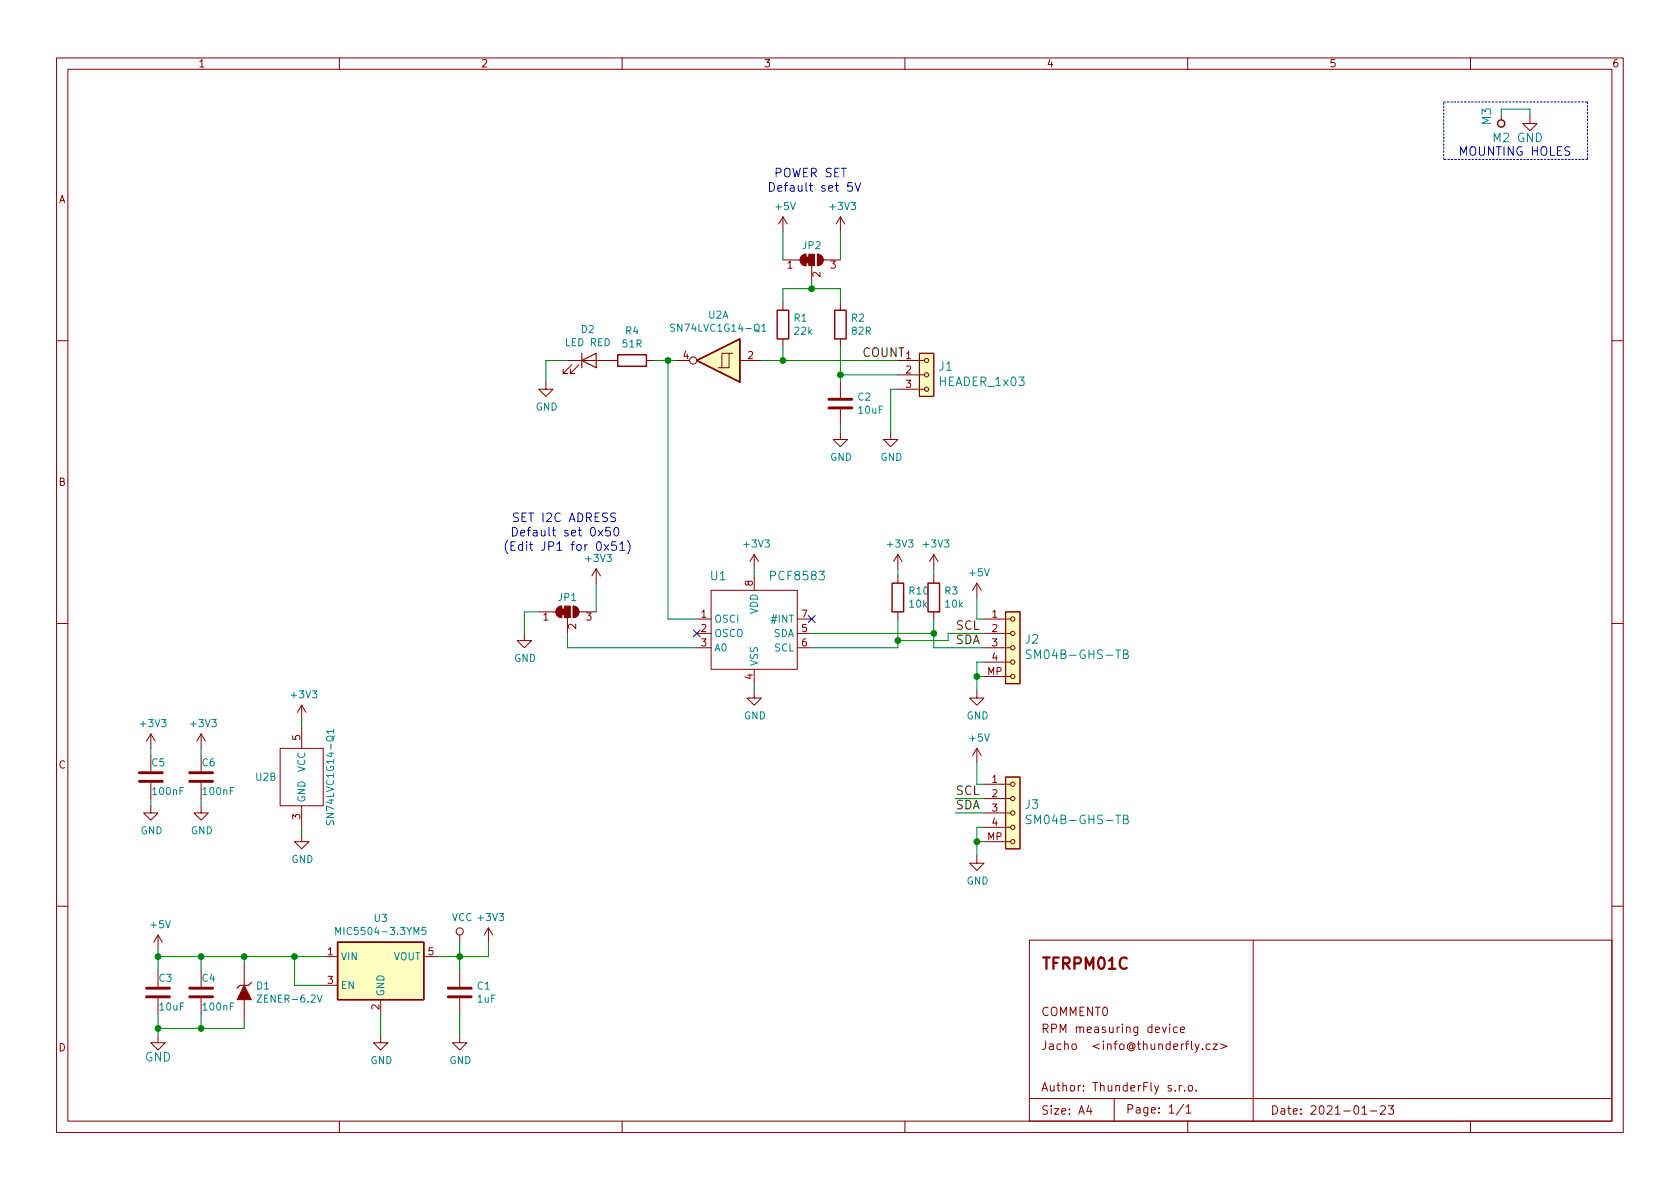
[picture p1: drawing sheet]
<svg xmlns="http://www.w3.org/2000/svg" width="297mm" height="210mm" viewBox="0 0 297 210" stroke-linecap="round" stroke-linejoin="round" font-family="sans-serif">
<g fill="none" stroke="#840000" stroke-width=".18">
<path d="M10 10.2h277v190.1h-277zM12 12.2h273v186.1h-273zM60 10.2v2M110 10.2v2M160 10.2v2M210 10.2v2M260 10.2v2M138.4 38.3v2.6M138.4 38.3l-.7 1.3M138.4 38.3l.8 1.3M148.6 38.3l-.8 1.3M148.6 38.3v2.6"/>
<path d="M148.6 38.3l.8 1.3M265.4 20.6v.6M270.5 20.6v1.2h1.3l-1.3 1.3-1.3-1.3h1.3M138.4 46h3.1M138.4 53.6v1.3M138.4 59.9v1.3M141.8 45.3l.7-.3v2a1.02 1.02 0 0 1-.9-.6 1.02 1.02 0 0 1 .2-1.1zM143.5 47v2.8M144.5 45a1.02 1.02 0 0 1 1 1 1.02 1.02 0 0 1-1 1zM145.5 46h3.1M148.6 53.6v1.3M148.6 59.9v1.3"/>
<path d="M10 60.2h2M96.5 67.6v1.2h1.3l-1.3 1.3-1.3-1.3h1.3M100.3 63.7h8.9M101.1 64.5l-1.5 1.5h.7h-.7v-.7M102.4 64.5l-1.6 1.5h.8h-.8v-.7M114.3 63.7h1.3M119.4 63.7h2.5M128.9 62.5v2.5h-1.3M129.5 62.5h-1.9v2.5h-.6M130.8 63.7h3.8M148.6 76.4v1.3h1.3l-1.3 1.3-1.3-1.3h1.3M148.6 67.6v2.8"/>
<path d="M148.6 72.4v2.8M157.5 76.4v1.3h1.2l-1.2 1.3-1.3-1.3h1.3M158.7 63.7h4.7M158.7 68.8h4.7M158.7 66.3h4.7M162.6 62.5h2.5v7.6h-2.5zM285 60.2h2M133.3 98l-.7 1.3M133.3 98v2.6M133.3 98l.8 1.3M158.7 98v2.6M158.7 98l-.7 1.3"/>
<path d="M158.7 98l.8 1.3M165.1 98l-.8 1.3M165.1 98v2.6M165.1 98l.8 1.3M10 110.2h2M92.7 112v1.3h1.3l-1.3 1.2-1.3-1.2h1.3M95.2 108.2h3.1M98.6 107.5l.7-.3v2a1.02 1.02 0 0 1-.9-.6 1.02 1.02 0 0 1 .2-1.1zM100.3 109.2v2.8M101.3 107.2a1.02 1.02 0 0 1 1.1 1 1.02 1.02 0 0 1-1.1 1zM102.4 108.2h3M105.4 100.6l-.8 1.2"/>
<path d="M105.4 100.6v2.5M105.4 100.6l.8 1.2M123.2 114.5h2.5M123.2 112h2.5M123.2 109.5h2.5M125.7 104.4h15.3v14h-15.3zM133.3 101.8v2.6M133.3 118.4v2.5M141 114.5h2.5M141 112h2.5M141 109.5h2.5M158.7 101.8v1.3"/>
<path d="M158.7 108.2v1.3M165.1 101.8v1.3M165.1 108.2v1.3M172.7 103.1v2.6M172.7 103.1l-.7 1.3M172.7 103.1l.8 1.3M174 119.6h4.7M174 117.1h4.7M174 114.5h4.7M174 112h4.7M174 109.5h4.7M177.8 108.2h2.5v12.7h-2.5z"/>
<path d="M285 110.2h2M26.7 129.8l-.8 1.3M26.7 129.8v2.5M26.7 133.6v2.8M26.7 138.4v2.8M26.7 129.8l.7 1.3M35.6 129.8v2.5M35.6 133.6v2.8M35.6 138.4v2.8M35.6 129.8l-.8 1.3M35.6 129.8l.7 1.3M49.5 132.3h7.6v10.2h-7.6z"/>
<path d="M53.3 124.7v2.5M53.3 128.5v3.8M53.3 124.7l-.7 1.3M53.3 124.7l.8 1.3M133.3 122.2v1.2h1.3l-1.3 1.3-1.2-1.3h1.2M172.7 122.2v1.2h1.3l-1.3 1.3-1.3-1.3h1.3M172.7 132.3l-.7 1.3M172.7 132.3v2.6M172.7 132.3l.8 1.3M174 138.7h4.7M177.8 137.4h2.5v12.7h-2.5zM26.7 142.5v1.3h1.2l-1.2 1.2-1.3-1.2h1.3"/>
<path d="M35.6 142.5v1.3h1.2l-1.2 1.2-1.3-1.2h1.3M53.3 147.6v1.2h1.3l-1.3 1.3-1.2-1.3h1.2M53.3 142.5v3.8M172.7 151.4v1.2h1.3l-1.3 1.3-1.3-1.3h1.3M174 148.8h4.7M174 146.3h4.7M174 143.8h4.7M174 141.2h4.7M10 160.2h2M27.9 165.3l-.7 1.3M27.9 165.3v2.6M27.9 171.7v2.8"/>
<path d="M27.9 176.5v2.8M27.9 165.3l.8 1.3M35.6 171.7v2.8M35.6 176.5v2.8M43.2 170.4v3.8M43.2 176.8v3.8M57.1 169.2h2.6M57.1 174.2h2.6M67.3 176.8v2.5M74.9 169.2h2.6M81.3 165.3v1.3M81.3 171.7v2.8"/>
<path d="M81.3 176.5v2.8M86.4 164.1l-.8 1.2M86.4 164.1v2.5M86.4 164.1l.7 1.2M182 166.3h103v32h-103zM221.6 166.3v32M285 160.2h2M27.9 183.1v1.3h1.3l-1.3 1.3-1.2-1.3h1.2M60 198.3v2M67.3 183.1v1.3h1.3l-1.3 1.3-1.3-1.3h1.3M81.3 183.1v1.3h1.2l-1.2 1.3-1.3-1.3h1.3M110 198.3v2"/>
<path d="M160 198.3v2M182 194.3h103M192.5 195.5l-.4 1h1M192.9 196v1M197 194.3v4M206.8 181.1v.1M206.8 181.6v1M207.8 192.8v.1M208.2 181.7l-.5-.1-.2 .3v.4l.1 .2h.6M208.5 191.9v1M208.7 182.1l.8-.1-.1-.3-.4-.1-.3 .2 .1 .7h.6M208.9 191.9l-.3 .1-.1 .2"/>
<path d="M209.3 195.3l-1.3 1.9M209.4 192.8v.1M209.7 195.8l.4-.5v1.5M209.7 196.8h.9M210 198.3v2M210.2 192l.4-.1 .3 .3v.4l-.3 .3h-.4l-.1-.3v-.4zM211.3 184.6l.4 1M211.5 192.8v.1M212 184.6l-.5 1.4-.2 .1M212.6 185.5v.1M214 184.7l-.5-.1-.3 .3v.4l.2 .2h.6M214.5 184.6h.7l-.7 1h.7"/>
<path d="M215.8 184.6l1.2 .4-1.2 .5M240.8 197h.9M242.3 196.5h1.2M244.1 195.7l.6-.2 .2 .2 .1 .3-1 1h1M245.5 195.5h.9l-.5 .6 .4 .1v.7l-.2 .1h-.4l-.2-.1M260 198.3v2"/>
<circle cx="122.6" cy="63.7" r=".63"/>
<circle cx="163.8" cy="66.3" r=".38"/>
<circle cx="163.8" cy="68.8" r=".38"/>
<circle cx="163.8" cy="63.7" r=".38"/>
<circle cx="179.1" cy="117.1" r=".38"/>
<circle cx="179.1" cy="109.5" r=".38"/>
<circle cx="179.1" cy="119.6" r=".38"/>
<circle cx="179.1" cy="114.5" r=".38"/>
<circle cx="179.1" cy="112" r=".38"/>
<circle cx="179.1" cy="138.7" r=".38"/>
<circle cx="179.1" cy="141.2" r=".38"/>
<circle cx="179.1" cy="148.8" r=".38"/>
<circle cx="179.1" cy="146.3" r=".38"/>
<circle cx="179.1" cy="143.8" r=".38"/>
<circle cx="81.3" cy="164.7" r=".63"/>
</g>
<path d="M146.6 72.1h4M146.6 70.6h4M24.6 138.2h4.1M24.6 136.6h4.1M33.5 138.2h4.1M33.5 136.6h4.1M25.9 176.3h4.1M25.9 174.7h4.1M33.5 176.3h4.1M33.5 174.7h4.1M79.2 176.3h4.1M79.2 174.7h4.1" fill="none" stroke="#840000" stroke-width=".51"/>
<g fill="#ffffc2" stroke="#ffffc2" stroke-width=".18">
<path d="M177.8 108.2h2.5v12.7h-2.5z"/>
<path d="M123.2 63.7l7.6-3.8v7.7z"/>
<path d="M59.7 166.6h15.2v10.2h-15.2z"/>
<path d="M177.8 137.4h2.5v12.7h-2.5z"/>
<path d="M162.6 62.5h2.5v7.6h-2.5z"/>
</g>
<g fill="none" stroke="#008484" stroke-width=".18">
<path d="M119.3 57.4l-.5-.1-.2 .1v.4l.6 .2 .1 .3-.3 .3-.4-.1M134.7 57.7l.4-.4v1.3M134.7 58.6h.7M182.3 115l-.6-.1-.3 .3 .2 .4 .6 .3v.4l-.2 .2-.6-.1M198.6 115.7l.7-.1 .1-.2-.1-.4-.7-.1v1.6h.6l.3-.3a.4 .4 0 0 0-.4-.5M59 129.3h-1.3l.4 .4M59 129v.7M57.8 145.1l-.1 .5 .3 .2 .3-.1 .2-.5h.4l.1 .2-.1 .4M182.3 144.2l-.6-.1-.3 .3 .2 .4 .6 .3v.4l-.2 .2-.6-.1M198.6 144.9l.7-.1 .1-.2-.1-.4-.7-.1v1.6h.6l.3-.3a.4 .4 0 0 0-.4-.5M45.4 176h.9l-.9 1.2h.9M56.1 176l.4 1.2 .4-1.2"/>
<path d="M59.4 165.3v-1.3l.4 .9 .4-.9v1.3M75.3 164h-.6l-.1 .6 .2-.1h.4l.1 .2v.4l-.2 .2-.5-.2"/>
</g>
<g fill="none" stroke="#840000" stroke-width=".25">
<path d="M137.4 54.9h2v5h-2zM147.6 54.9h2v5h-2zM109.2 62.7h5.1v2.1h-5.1zM123.2 63.7l7.6-3.8v7.7zM157.7 103.1h2.1v5.1h-2.1zM164.1 103.1h2v5.1h-2zM59.7 166.6h15.2v10.2h-15.2z"/>
<circle cx="265.4" cy="21.8" r=".63"/>
</g>
<g fill="#840000" stroke="#840000" stroke-width=".18">
<path d="M98.6 107.5l.7-.3v2a1.02 1.02 0 0 1-.9-.6 1.02 1.02 0 0 1 .2-1.1z"/>
<path d="M101.3 107.2a1.02 1.02 0 0 1 1.1 1 1.02 1.02 0 0 1-1.1 1z"/>
<path d="M99.3 107.7h.5v1h-.5z"/>
<path d="M99.8 107.2h1v2h-1z"/>
<path d="M141.8 45.3l.7-.3v2a1.02 1.02 0 0 1-.9-.6 1.02 1.02 0 0 1 .2-1.1z"/>
<path d="M144.5 45a1.02 1.02 0 0 1 1 1 1.02 1.02 0 0 1-1 1z"/>
<path d="M142.5 45.5h.5v1h-.5z"/>
<path d="M143 45h1v2h-1z"/>
<path d="M43.2 174.2l1.2 2.6h-2.5z"/>
</g>
<path d="M102.9 63.7l2.5-1.2v2.5zM102.9 62.5v2.5M44.4 173.7l-.5 .5h-1.5l-.5 .5" fill="none" stroke="#840000" stroke-width=".2"/>
<g fill="none" stroke="#0000c2" stroke-width=".18">
<path d="M136.1 32.3a.77 .77 0 0 1 .8 .8 .77 .77 0 0 1-.8 .7zM137.5 33.3l.7-.1v-.3l-.5-.1-.2 .2 .1 .7h.6M91.7 90.8l-.6-.1-.2 .2v.4l.6 .3 .2 .3-.3 .3h-.6M105.8 93.8l.8 1M106.6 93.8l-.8 1M106.8 96.3l.8 1M107.6 96.3l-.8 1M107.9 93.3h-.7l-.1 .7 .2-.2 .5 .1 .2 .2-.1 .5-.2 .2-.6-.2M108.7 93.4l.2-.1a.83 .83 0 0 1 .6 .6 .83 .83 0 0 1-.3 .8l-.2 .1a.82 .82 0 0 1-.3-1.4zM108.9 95.8h-.7l-.1 .7 .3-.1h.5l.1 .3-.1 .5-.2 .1-.6-.1M109.6 96.2l.4-.4v1.5M109.6 97.3h.9"/>
<path d="M111 95.6a1.75 1.75 0 0 1 0 2.3"/>
</g>
<path d="M255.3 18h25.4M280.7 18v10.2M255.3 28.2v-10.2M280.7 28.2h-25.4" fill="none" stroke="#0000c2" stroke-width=".18" stroke-dasharray=".3 .3"/>
<g fill="none" stroke="#008400" stroke-width=".18">
<path d="M265.4 20.6v-1.3h5.1v1.3M138.4 53.6v-2.6h10.2v2.6M138.4 40.9v5.1M143.5 49.8v1.2M148.6 40.9v5.1M100.3 63.7h-3.8v3.9M115.6 63.7h3.8M118.1 63.7v45.8h5.1M134.6 63.7h24.1M138.4 61.2v2.5M148.6 61.2v6.4M148.6 75.2v1.2"/>
<path d="M148.6 66.3h10.1M158.7 68.8h-1.2v7.6M95.2 108.2h-2.5v3.8M100.3 112v2.5h22.9M105.4 103.1v5.1M133.3 100.6v1.2M143.5 112h21.6M158.7 109.5v5h-15.2M158.7 100.6v1.2M165.1 100.6v1.2M165.1 109.5v5h8.9M172.7 105.7v3.8h1.3"/>
<path d="M172.7 119.6h1.3M174 117.1h-1.3v5.1M174 112h-6.4v1.3h-8.9M26.7 132.3v1.3M35.6 132.3v1.3M53.3 127.2v1.3M133.3 120.9v1.3M172.7 134.9v3.8h1.3M26.7 141.2v1.3M35.6 141.2v1.3M53.3 146.3v1.3M168.9 141.2h5.1"/>
<path d="M168.9 143.8h5.1M172.7 148.8h1.3M174 146.3h-1.3v5.1M27.9 169.2h29.2M27.9 167.9v3.8M27.9 179.3v3.8M35.6 169.2v2.5M35.6 179.3v2.6M43.2 169.2v1.2M52.1 169.2v5h5M67.3 179.3v3.8M81.3 166.6v5.1"/>
<path d="M81.3 179.3v3.8M86.4 166.6v2.6h-8.9M43.2 180.6v1.3h-15.3"/>
</g>
<path d="M122.6 111.4l1.2 1.2M123.8 111.4l-1.2 1.2M142.9 108.9l1.2 1.2M144.1 108.9l-1.2 1.2" fill="none" stroke="#000084" stroke-width=".18"/>
<g fill="#008400" stroke="#008400" stroke-width=".18">
<circle cx="35.6" cy="169.2" r=".51"/>
<circle cx="27.9" cy="169.2" r=".51"/>
<circle cx="35.6" cy="181.9" r=".51"/>
<circle cx="27.9" cy="181.9" r=".51"/>
<circle cx="43.2" cy="169.2" r=".51"/>
<circle cx="81.3" cy="169.2" r=".51"/>
<circle cx="52.1" cy="169.2" r=".51"/>
<circle cx="165.1" cy="112" r=".51"/>
<circle cx="148.6" cy="66.3" r=".51"/>
<circle cx="138.4" cy="63.7" r=".51"/>
<circle cx="172.7" cy="119.6" r=".51"/>
<circle cx="158.8" cy="113.3" r=".51"/>
<circle cx="172.7" cy="148.8" r=".51"/>
<circle cx="118.1" cy="63.7" r=".51"/>
<circle cx="143.5" cy="51" r=".51"/>
</g>
<text font-size="2.8" fill="#840000" x="184" y="171.4">TFRPM01C</text>
<g font-size="2.1" fill="#008484">
<text x="263.7" y="22" transform="rotate(-90 263.7 22)">M3</text>
<text x="264" y="25.1">M2 GND</text>
<text x="166" y="65.6">J1</text>
<text x="166.2" y="68.3">HEADER_1x03</text>
<text x="125.6" y="102.6">U1</text>
<text x="136.5" y="102.6">PCF8583</text>
<text x="181.3" y="113.8">J2</text>
<text x="182.5" y="116.5">SM04B-GHS-TB</text>
<text x="181.3" y="143">J3</text>
<text x="182.5" y="145.7">SM04B-GHS-TB</text>
<text x="25.6" y="187.7">GND</text>
</g>
<g font-size="2.1" fill="#0000c2">
<text x="257.8" y="27.5">MOUNTING HOLES</text>
<text x="137.1" y="31.4">POWER SET</text>
<text x="138.4" y="33.9">Default set 5V</text>
<text x="90.2" y="94.9">Default set 0x50</text>
<text x="91.8" y="92.3">SET I2C ADRESS</text>
<text x="88.9" y="97.4">(Edit JP1 for 0x51)</text>
</g>
<g font-size="2.1">
<text x="152.4" y="63.1">COUNT</text>
<text x="168.9" y="113.9">SDA</text>
<text x="168.9" y="111.4">SCL</text>
<text x="168.9" y="140.6">SCL</text>
<text x="168.9" y="143.1">SDA</text>
</g>
<g font-size="2.1" fill="#840000">
<text x="184" y="179.7">COMMENT0</text>
<text x="184" y="182.7">RPM measuring device</text>
<text x="184" y="185.7">Jacho &lt;info@thunderfly.cz&gt;</text>
<text x="184" y="193">Author: ThunderFly s.r.o.</text>
<text x="184" y="197.1">Size: A4</text>
<text x="199" y="196.9">Page: 1/1</text>
<text x="224.6" y="197.1">Date: 2021-01-23</text>
</g>
<g font-size="1.8" fill="#840000">
<text x="35" y="11.9">1</text>
<text x="85" y="11.9">2</text>
<text x="135" y="11.9">3</text>
<text x="185" y="11.9">4</text>
<text x="235" y="11.9">5</text>
<text x="285" y="11.9">6</text>
<text x="10.3" y="35.9">A</text>
<text x="139.2" y="47.5">1</text>
<text x="146.8" y="47.5">3</text>
<text x="145" y="49" transform="rotate(-90 145 49)">2</text>
<text x="120.8" y="63.5">4</text>
<text x="132.2" y="63.5">2</text>
<text x="160.2" y="63.5">1</text>
<text x="160.2" y="66">2</text>
<text x="160.2" y="68.6">3</text>
<text x="10.3" y="85.9">B</text>
<text x="133.1" y="103.6" transform="rotate(-90 133.1 103.6)">8</text>
<text x="96" y="109.7">1</text>
<text x="101.9" y="111.2" transform="rotate(-90 101.9 111.2)">2</text>
<text x="103.6" y="109.7">3</text>
<text x="124" y="109.2">1</text>
<text x="124" y="111.8">2</text>
<text x="141.7" y="111.8">5</text>
<text x="141.7" y="109.2">7</text>
<text x="175.4" y="109.2">1</text>
<text x="175.4" y="111.8">2</text>
<text x="124" y="114.3">3</text>
<text x="141.7" y="114.3">6</text>
<text x="174.6" y="119.4">MP</text>
<text x="175.4" y="114.3">3</text>
<text x="175.4" y="116.8">4</text>
<text x="133.1" y="120.1" transform="rotate(-90 133.1 120.1)">4</text>
<text x="53.1" y="130.9" transform="rotate(-90 53.1 130.9)">5</text>
<text x="10.3" y="135.9">C</text>
<text x="175.4" y="138.4">1</text>
<text x="175.4" y="141">2</text>
<text x="175.4" y="143.5">3</text>
<text x="53.1" y="144.9" transform="rotate(-90 53.1 144.9)">3</text>
<text x="174.6" y="148.6">MP</text>
<text x="175.4" y="146">4</text>
<text x="57.9" y="168.9">1</text>
<text x="57.9" y="174">3</text>
<text x="75.7" y="168.9">5</text>
<text x="67.1" y="178.5" transform="rotate(-90 67.1 178.5)">2</text>
<text x="10.3" y="185.9">D</text>
</g>
<g font-size="1.8" fill="#008484">
<text x="137.2" y="37.1">+5V</text>
<text x="146.9" y="37.1">+3V3</text>
<text x="141.9" y="44">JP2</text>
<text x="102.8" y="58.9">D2</text>
<text x="110.6" y="59.1">R4</text>
<text x="119.4" y="58.6">SN74LVC1G14-Q1</text>
<text x="125.2" y="56.3">U2A</text>
<text x="140.4" y="56.9">R1</text>
<text x="140.5" y="59.2">22k</text>
<text x="150.6" y="56.9">R2</text>
<text x="150.7" y="59.2">82R</text>
<text x="100" y="61.2">LED RED</text>
<text x="110.1" y="61.4">51R</text>
<text x="151.7" y="70.8">C2</text>
<text x="94.7" y="72.6">GND</text>
<text x="151.9" y="73.1">10uF</text>
<text x="146.8" y="81.5">GND</text>
<text x="155.6" y="81.5">GND</text>
<text x="103.7" y="99.4">+3V3</text>
<text x="131.6" y="96.8">+3V3</text>
<text x="157" y="96.8">+3V3</text>
<text x="163.4" y="96.8">+3V3</text>
<text x="171.5" y="101.9">+5V</text>
<text x="98.8" y="106.3">JP1</text>
<text x="160.8" y="105.1">R10</text>
<text x="160.9" y="107.4">10k</text>
<text x="167.1" y="105.1">R3</text>
<text x="167.2" y="107.4">10k</text>
<text x="126.2" y="110.1">OSCI</text>
<text x="126.2" y="112.6">OSCO</text>
<text x="134" y="108.6" transform="rotate(-90 134 108.6)">VDD</text>
<text x="136.6" y="110.1">#INT</text>
<text x="136.7" y="112.6">SDA</text>
<text x="90.9" y="117">GND</text>
<text x="126.2" y="115.2">A0</text>
<text x="134" y="117.9" transform="rotate(-90 134 117.9)">VSS</text>
<text x="136.9" y="115.2">SCL</text>
<text x="51.6" y="123.5">+3V3</text>
<text x="25" y="128.6">+3V3</text>
<text x="33.9" y="128.6">+3V3</text>
<text x="131.5" y="127.2">GND</text>
<text x="170.9" y="127.2">GND</text>
<text x="171.5" y="131.1">+5V</text>
<text x="26.9" y="135.5">C5</text>
<text x="35.7" y="135.5">C6</text>
<text x="54" y="136.6" transform="rotate(-90 54 136.6)">VCC</text>
<text x="27.1" y="140.6">100nF</text>
<text x="36" y="140.6">100nF</text>
<text x="45.2" y="138">U2B</text>
<text x="54" y="142" transform="rotate(-90 54 142)">GND</text>
<text x="24.8" y="147.5">GND</text>
<text x="33.7" y="147.5">GND</text>
<text x="59.1" y="145" transform="rotate(-90 59.1 145)">SN74LVC1G14-Q1</text>
<text x="51.5" y="152.6">GND</text>
<text x="170.9" y="156.4">GND</text>
<text x="26.7" y="164.1">+5V</text>
<text x="60.4" y="165.3">MIC5504-3.3YM5</text>
<text x="66.2" y="163">U3</text>
<text x="79.8" y="162.9">VCC +3V3</text>
<text x="28.1" y="173.6">C3</text>
<text x="35.7" y="173.6">C4</text>
<text x="60.2" y="169.8">VIN</text>
<text x="69.5" y="169.8">VOUT</text>
<text x="28.3" y="178.7">10uF</text>
<text x="36" y="178.7">100nF</text>
<text x="45.4" y="175">D1</text>
<text x="46.1" y="177.3">ZENER-6.2V</text>
<text x="60.2" y="174.9">EN</text>
<text x="67.9" y="176.3" transform="rotate(-90 67.9 176.3)">GND</text>
<text x="84.4" y="175">C1</text>
<text x="84.4" y="177.3">1uF</text>
<text x="65.5" y="188.2">GND</text>
<text x="79.4" y="188.2">GND</text>
</g>
</svg>
